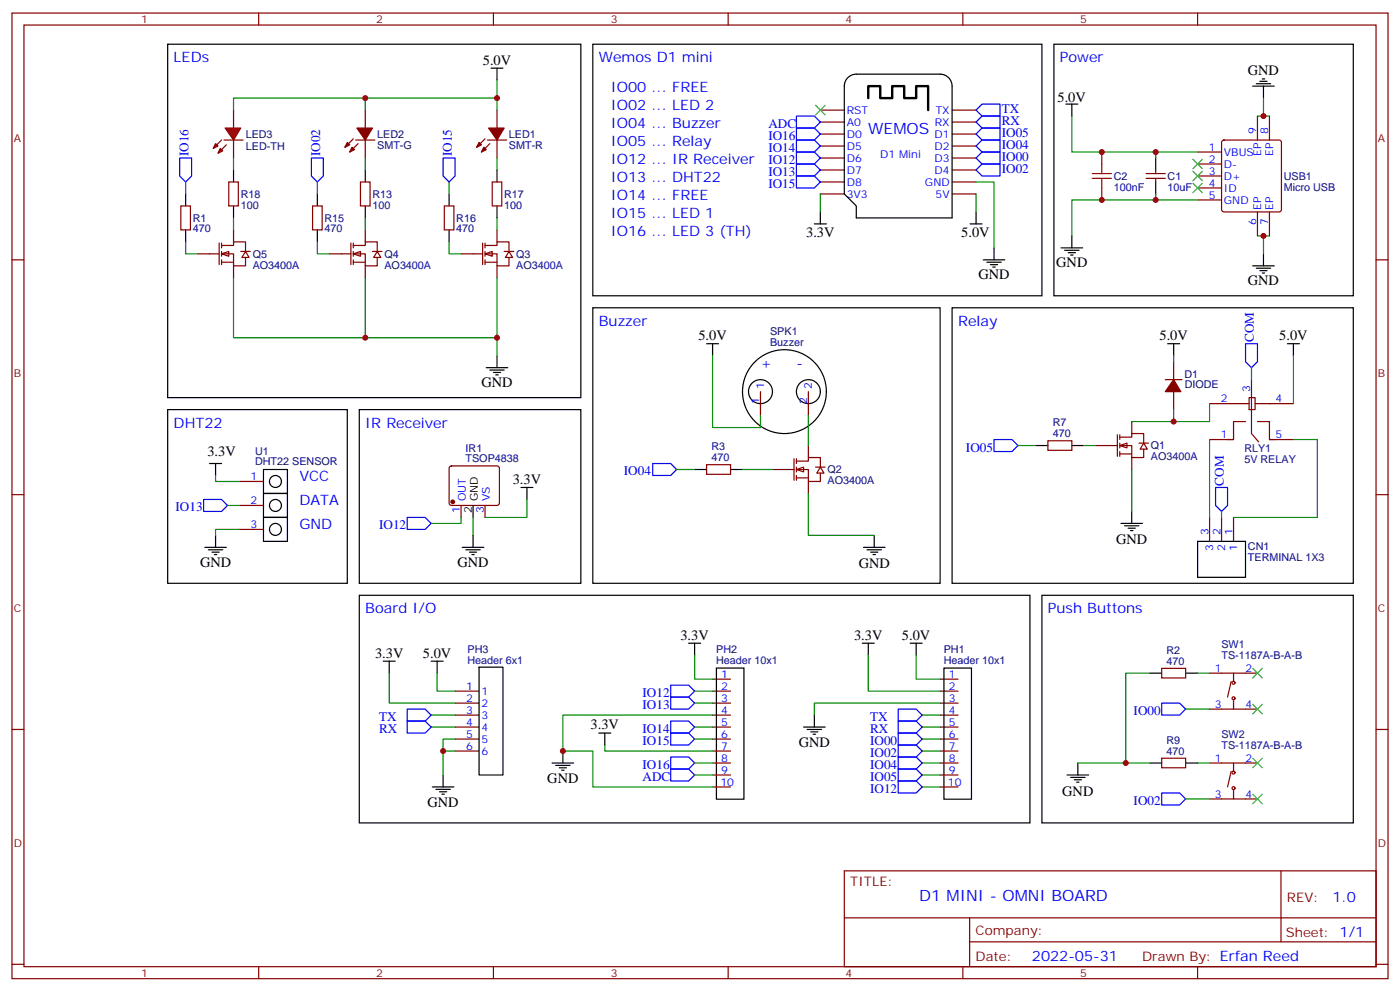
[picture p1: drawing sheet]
<svg xmlns="http://www.w3.org/2000/svg" width="412mm" height="292mm" viewBox="0 0 412 292" stroke-linecap="round" stroke-linejoin="round" font-family="sans-serif">
<g fill="none" stroke="#870000" stroke-width=".35">
<path d="M3.5 3.8h405.4v284.4h-405.4zM7.1 7.4h398.2v277.3h-398.2zM76.2 3.8v3.6M145.3 3.8v3.6M214.5 3.8v3.6M283.6 3.8v3.6M352.8 3.8v3.6M241.7 32.4h7M241.7 35.9h7M241.7 39.5h7M280.5 32.4h7M280.5 35.9h7"/>
<path d="M280.5 39.5h7M241.7 43h7M241.7 46.5h7M241.7 50.1h7M241.7 53.6h7M241.7 57.1h7M280.5 43h7M280.5 46.5h7M280.5 50.1h7M280.5 53.6h7M280.5 57.1h7M3.5 76.5h3.6"/>
<path d="M405.3 76.5h3.6M3.5 145.7h3.6M70.6 141.8h7M70.6 148.8h7M70.6 155.9h7M405.3 145.7h3.6M276.9 200h5.3M3.5 214.8h3.6M276.9 203.5h5.3M276.9 207h5.3M276.9 210.6h5.3M276.9 214.1h5.3"/>
<path d="M276.9 217.6h5.3M405.3 214.8h3.6M276.9 221.2h5.3M276.9 224.7h5.3M276.9 228.2h5.3M276.9 231.7h5.3M248.7 256.4h156.6v28.3h-156.6zM377.3 256.5v20.8M248.7 270.3h156.5M285.6 277.3h119.6M285.6 270.3v14.1M3.5 284h3.6"/>
<path d="M76.2 284.7v3.5M145.3 284.7v3.5M214.5 284.7v3.5M283.6 284.7v3.5M352.8 284.7v3.5M405.3 284h3.6"/>
</g>
<g fill="none" stroke="#000" stroke-width=".35">
<path d="M249.7 22.9a3.5 3.5 0 0 1 2.5-1.1h24.7a3.5 3.5 0 0 1 3.6 3.6v38.8h-28.3v-3.6l-3.5-3.5v-31.7a3.5 3.5 0 0 1 1-2.5zM285.8 65.9h3.5M287.5 62.4v3.5M289.6 76.5h6.4M290.7 77.2h4.2M291.7 77.9h2.2M292.5 78.6h.7M292.8 73v3.5M77.6 138.3h7.1v7h-7.1v7.1h7.1v7h-7.1v-7h7.1v-7.1h-7.1zM278.1 196.7h8.1v38.6h-8.1z"/>
<circle cx="81.1" cy="141.8" r="1.76"/>
<circle cx="81.1" cy="155.9" r="1.76"/>
<circle cx="81.1" cy="148.8" r="1.76"/>
</g>
<path d="M255.8 28.9v-3.5h3.5v3.5h3.5v-3.5h3.5v3.5h3.6v-3.5h3.5v7" fill="none" stroke="#000" stroke-width=".71"/>
<path d="M287.5 53.6h5.3v19.4M287.5 57.1v5.3" fill="none" stroke="#008700" stroke-width=".35"/>
<g fill="#fff" stroke="#870000" stroke-width=".35">
<path d="M142.9 74.8l2.1-.8v1.5z"/>
<path d="M149.9 74l1.1 1.8h-2.1z"/>
</g>
<path d="M135.8 74.8h6.4M142.2 71.6v6.3M142.9 72.3h3.5v-1.1h3.5v2.8M142.9 74.8h3.5v3.5h3.5v-2.5M142.9 77.2h3.5M142.9 71.6v1.4M142.9 74v1.5M142.9 76.5v1.4M146.4 67.7v3.5M146.4 78.3v3.5M148.5 74h2.8" fill="none" stroke="#870000" stroke-width=".35"/>
<g fill="#fff" stroke="#870000" stroke-width=".35">
<path d="M104.1 74.8l2.1-.8v1.5z"/>
<path d="M111.1 74l1.1 1.8h-2.1z"/>
</g>
<path d="M97 74.8h6.4M103.4 71.6v6.3M104.1 72.3h3.5v-1.1h3.5v2.8M104.1 74.8h3.5v3.5h3.5v-2.5M104.1 77.2h3.5M104.1 71.6v1.4M104.1 74v1.5M104.1 76.5v1.4M107.6 67.7v3.5M107.6 78.3v3.5M109.7 74h2.8" fill="none" stroke="#870000" stroke-width=".35"/>
<g fill="#fff" stroke="#870000" stroke-width=".35">
<path d="M234.6 138.3l2.1-.8v1.5z"/>
<path d="M241.7 137.5l1 1.8h-2.1z"/>
</g>
<g fill="none" stroke="#870000" stroke-width=".35">
<path d="M107.6 32.4v5.3M146.4 32.4v5.3M370.4 34.2v7M373.9 34.2v7M104.1 40.9l-2.5 2.5M104.8 41.2h5.6M105.5 42.3l-2.5 2.5M107.6 41.2v5.3M142.9 40.9l-2.5 2.5M143.6 41.2h5.6M144.3 42.3l-2.5 2.5M146.4 41.2v5.3"/>
<path d="M352.8 44.8h7M352.8 48.3h7M352.8 51.8h7M352.8 55.4h7M352.8 58.9h7M360.1 41.4l.4-.2h16.3l.5 .2 .2 .5v19.8l-.3 .5-.4 .2h-16.3l-.5-.2-.2-.5v-19.8zM53.3 60.6h2.8v7.1h-2.8zM370.4 62.4v7.1M373.9 62.4v7.1M224 115.3v7.1M238.1 115.3v7.1M343.3 111.8h4.9"/>
<path d="M345.7 106.5v5.3M345.7 115.3v5.3M132.5 137.4l.5-.2h13.4l.5 .2 .2 .5v10.2l-.2 .5-.5 .2h-13.4l-.5-.2-.2-.5v-10.2zM208.1 136.8h7.1v2.9h-7.1zM227.5 138.3h6.4M233.9 135.1v6.3M234.6 135.8h3.5v-1.1h3.6v2.8M234.6 138.3h3.5v3.5h3.6v-2.5M234.6 135.1v1.4M234.6 137.5v1.5M238.1 131.2v3.5M240.2 137.5h2.9"/>
<path d="M135.8 148.8v3.6M142.9 148.8v3.6M234.6 140.7h3.5M234.6 140v1.4M238.1 141.8v3.5M342.2 196.8h7v2.8h-7zM356.3 198.2h14.1M363.4 198.2v2.5M134.1 203.5h7M134.1 207h7M134.1 210.6h7M134.1 214.1h7"/>
<path d="M134.1 217.6h7M356.3 208.8h14.1M362.7 200.7l-1.1 4.6M363.4 206.3v2.5M134.1 221.2h7M356.3 235.3h14.1M356.3 224.7h14.1M362.7 227.2l-1.1 4.5M363.4 224.7v2.5M363.4 232.8v2.5"/>
<circle cx="363.4" cy="201" r=".44"/>
<circle cx="363.4" cy="205.6" r=".44"/>
<circle cx="363.4" cy="232.1" r=".44"/>
<circle cx="363.4" cy="227.5" r=".44"/>
</g>
<g fill="#870000" stroke="#870000" stroke-width=".35">
<path d="M345.7 111.8l2.1 3.5h-4.5z"/>
<path d="M142.5 43.4l.7 .7-1.4 .7z"/>
<path d="M141.1 41.9l.7 .8-1.4 .7z"/>
<path d="M143.9 37.7h4.6l-2.1 3.5z"/>
<path d="M103.7 43.4l.7 .7-1.4 .7z"/>
<path d="M102.3 41.9l.7 .8-1.4 .7z"/>
<path d="M105.1 37.7h4.6l-2.1 3.5z"/>
<circle cx="133.3" cy="147.8" r=".53"/>
</g>
<g fill="none" stroke="#000" stroke-width=".35">
<path d="M54.7 57.1v3.5M54.7 67.7v3.5M204.6 138.3h3.5M215.2 138.3h3.5M139.3 148.8v3.6M141.1 196.5h7.1v31.7h-7.1zM338.7 198.2h3.5M349.2 198.2h3.6"/>
<circle cx="224" cy="115.3" r="3.5"/>
<circle cx="231.1" cy="115.3" r="12.3"/>
<circle cx="238.1" cy="115.3" r="3.5"/>
</g>
<g fill="#f00" stroke="#870000" stroke-width=".35">
<path d="M66.3 37.7h4.6l-2.1 3.5z"/>
<path d="M66 41.2h5.6z"/>
</g>
<g fill="#870000" stroke="#870000" stroke-width=".35">
<path d="M65.3 41.2l-1.4 1.5z"/>
<path d="M65.3 44.1l1.4-1.4z"/>
</g>
<g fill="#f00" stroke="#870000" stroke-width=".35">
<path d="M63.5 42.3l.7 .7-1.4 .7z"/>
<path d="M64.9 43.7l.7 .7-1.4 .7z"/>
</g>
<path d="M68.8 32.4v5.3M68.8 41.2v5.3M324.6 44.8v3.5M324.6 55.4v3.5M337.6 52.5h5.7M337.6 51.1h5.7M340.4 50.1v1M340.4 52.5v1.1M356.3 152.4v7M359.8 152.4v7M363.4 152.4v7" fill="none" stroke="#870000" stroke-width=".35"/>
<g fill="none" stroke="#000" stroke-width=".35">
<path d="M174.6 13h132.3v74.1h-132.3zM310.4 13h88.2v74.1h-88.2zM314 30.7h3.5M315.7 30.7v3.5M369 25.4h6.4M370.1 24.7h4.2M371.1 24h2.1M371.8 23.2h.7M372.2 25.4v3.5M340.4 46.5v3.6M340.4 53.6v3.5M239.9 65.9h3.5"/>
<path d="M241.7 62.4v3.5M312.6 73h6.3M313.6 73.7h4.3M314.7 74.4h2.1M315.4 75.1h.7M315.7 69.5v3.5M369 78.3h6.4M370.1 79h4.2M371.1 79.7h2.1M372.2 74.8v3.5M371.8 80.4h.7M143.2 108.3h6.4"/>
<path d="M144.3 109h4.2M145.3 109.7h2.2M146 110.4h.8M146.4 104.7v3.6M61.7 136.5h3.6M63.5 136.5v3.5M352.8 159.4h14.1v10.6h-14.1z"/>
</g>
<path d="M315.7 34.2v10.6h37.1M370.4 34.2h3.5M241.7 57.1v5.3M340.4 44.8v1.7M340.4 57.1v1.8M352.8 58.9h-37.1v10.6M370.4 69.5h3.5" fill="none" stroke="#008700" stroke-width=".35"/>
<path d="M321.7 52.5h5.7M321.7 51.1h5.7M324.6 48.3v2.8M324.6 52.5v2.9" fill="none" stroke="#a10000" stroke-width=".35"/>
<path d="M234.6 34.2h5.3l1.8 1.7-1.8 1.8h-5.3zM234.6 37.7h5.3l1.8 1.8-1.8 1.7h-5.3zM287.5 32.4l1.8-1.7h5.3v3.5h-5.3zM287.5 35.9l1.8-1.7h5.3v3.5h-5.3zM287.5 39.5l1.8-1.8h5.3v3.5h-5.3zM234.6 41.2h5.3l1.8 1.8-1.8 1.8h-5.3zM234.6 44.8h5.3l1.8 1.7-1.8 1.8h-5.3zM234.6 48.3h5.3l1.8 1.8-1.8 1.7h-5.3zM234.6 51.8h5.3l1.8 1.8-1.8 1.8h-5.3zM287.5 43l1.8-1.8h5.3v3.6h-5.3zM287.5 46.5l1.8-1.7h5.3v3.5h-5.3zM287.5 50.1l1.8-1.8h5.3v3.5h-5.3z" fill="none" stroke="#00f" stroke-width=".35"/>
<g fill="#fff" stroke="#870000" stroke-width=".35">
<path d="M329.8 131.2l2.2-.7v1.4z"/>
<path d="M336.9 130.5l1.1 1.8h-2.2z"/>
</g>
<g fill="none" stroke="#870000" stroke-width=".35">
<path d="M106.2 53.6h2.8v7h-2.8zM356.3 118.9h11.6M367.9 117.1h1.8v3.5h-1.8zM368.7 111.8v15.9l2.1 2.4M369.7 118.9h11.3M308.7 129.8h7v2.8h-7zM322.8 131.2h6.3M329.1 128v6.4M329.8 128.7h3.6v-1h3.5v2.8M329.8 131.2h3.6v3.5h3.5v-2.4M329.8 133.7h3.6M329.8 128v1.4"/>
<path d="M329.8 130.5v1.4M329.8 133v1.4M333.4 124.1v3.6M333.4 134.7v3.6M335.5 130.5h2.8M356.3 129.4h7.1M366.9 124.1h-3.5v5.3h-1.8M370.4 124.1h3.5v5.3h1.8M373.9 129.4h7.1"/>
</g>
<g fill="none" stroke="#000" stroke-width=".35">
<path d="M107.6 50.1v3.5M107.6 60.6v3.6M174.6 90.6h102.3v81.2h-102.3zM280.5 90.6h118.1v81.2h-118.1zM208.1 101.2h3.6M209.9 101.2v3.5M344 101.2h3.5M345.7 101.2v3.5M379.2 101.2h3.6M381 101.2v3.5M305.2 131.2h3.5M315.7 131.2h3.6"/>
<path d="M257.5 157.7v3.5M330.2 154.1h6.3M331.3 154.8h4.2M332.3 155.5h2.1M333 156.2h.7M333.4 150.6v3.5M254.4 161.2h6.3M255.4 161.9h4.2M256.5 162.6h2.1M257.2 163.3h.7"/>
</g>
<g fill="none" stroke="#008700" stroke-width=".35">
<path d="M372.2 28.9v5.3M372.2 69.5v5.3M209.9 104.7v21.2h14.1v-3.5M345.7 104.7v1.8M356.3 118.9v5.2h-22.9M368.7 108.3v3.5M381 104.7v14.2M199.3 138.3h5.3M218.7 138.3h8.8M238.1 122.4v8.8M299.9 131.2h5.3M319.3 131.2h3.5"/>
<path d="M333.4 138.3v12.3M345.7 120.6v3.5M356.3 129.4v23M381 129.4h7.1v23h-24.7M238.1 145.3v12.4h19.4M359.8 150.6v1.8"/>
</g>
<path d="M366.9 101.2h3.5v5.3l-1.7 1.8-1.8-1.8zM192.3 136.5h5.3l1.7 1.8-1.7 1.7h-5.3zM292.8 129.4h5.3l1.8 1.8-1.8 1.8h-5.3zM358.1 143.5h3.5v5.3l-1.8 1.8-1.7-1.8z" fill="none" stroke="#00f" stroke-width=".35"/>
<g fill="#fff" stroke="#870000" stroke-width=".35">
<path d="M65.3 74.8l2.1-.8v1.5z"/>
<path d="M72.3 74l1.1 1.8h-2.1z"/>
</g>
<g fill="none" stroke="#870000" stroke-width=".35">
<path d="M67.4 53.6h2.8v7h-2.8zM145 53.6h2.8v7h-2.8zM58.2 74.8h6.4M64.6 71.6v6.3M65.3 72.3h3.5v-1.1h3.5v2.8M65.3 74.8h3.5v3.5h3.5v-2.5M65.3 77.2h3.5M65.3 71.6v1.4M65.3 74v1.5M65.3 76.5v1.4M68.8 67.7v3.5M68.8 78.3v3.5"/>
<path d="M70.9 74h2.8M92.1 60.6h2.8v7.1h-2.8zM130.9 60.6h2.8v7.1h-2.8zM209.9 200h5.3M209.9 203.5h5.3M209.9 207h5.3M209.9 210.6h5.3M209.9 214.1h5.3M209.9 217.6h5.3M209.9 221.2h5.3M209.9 224.7h5.3M209.9 228.2h5.3"/>
<path d="M209.9 231.7h5.3M342.2 223.3h7v2.8h-7z"/>
</g>
<g fill="none" stroke="#008700" stroke-width=".35">
<path d="M107.6 32.4v-3.5h38.8v3.5M107.6 28.9h-38.8v3.5M146.4 23.6v5.3M54.7 53.6v3.5M68.8 46.5v3.6M93.5 53.6v3.5M107.6 46.5v3.6M132.3 53.6v3.5M146.4 46.5v3.6M54.7 71.2v3.6h3.5M68.8 64.2v3.5M93.5 71.2v3.6h3.5"/>
<path d="M107.6 64.2v3.5M132.3 71.2v3.6h3.5M146.4 64.2v3.5M68.8 81.8v17.6h38.8v-17.6M107.6 99.4h38.8M146.4 81.8v22.9M63.5 140v1.8h7.1M67 148.8h3.6M70.6 155.9h-7.1v1.8M135.8 152.4v1.7h-8.8M139.3 152.4v5.3M155.2 147.1v5.3h-12.3"/>
<path d="M114.7 198.2v8.8h19.4M128.8 198.2v5.3h5.3M204.6 192.9v7.1h5.3M255.8 192.9v10.6h21.1M269.9 192.9v7.1h7M338.7 198.2h-7.1v26.5h7.1M352.8 198.2h3.5M127 210.6h7.1M127 214.1h7.1M134.1 217.6h-3.6v10.6M178.2 219.4v1.8h31.7M204.6 214.1h5.3"/>
<path d="M204.6 217.6h5.3M204.6 203.5h5.3M204.6 207h5.3M209.9 210.6h-44.1v10.6h8.8v10.5h35.3M271.6 210.6h5.3M271.6 214.1h5.3M271.6 217.6h5.3M276.9 207h-37v3.6M349.2 208.8h7.1M130.5 221.2h3.6M204.6 224.7h5.3M204.6 228.2h5.3"/>
<path d="M271.6 224.7h5.3M271.6 221.2h5.3M271.6 228.2h5.3M271.6 231.7h5.3M317.5 224.7h14.1M349.2 235.3h7.1M352.8 224.7h3.5"/>
</g>
<g fill="none" stroke="#000" stroke-width=".35">
<path d="M49.4 13h121.7v104.1h-121.7zM144.6 20.1h3.6M146.4 20.1v3.5M68.8 50.1v3.5M93.5 57.1v3.5M132.3 57.1v3.5M146.4 50.1v3.5M68.8 60.6v3.6M93.5 67.7v3.5M132.3 67.7v3.5M146.4 60.6v3.6M49.4 120.6h52.9v51.2h-52.9z"/>
<path d="M105.8 120.6h65.3v51.2h-65.3zM63.5 157.7v3.5M139.3 157.7v3.5M153.5 143.5h3.5M155.2 143.5v3.6M60.3 161.2h6.4M61.4 161.9h4.2M62.4 162.6h2.2M63.1 163.3h.8M105.8 175.3h197.6v67h-197.6zM136.2 161.2h6.3M137.2 161.9h4.3"/>
<path d="M138.3 162.6h2.1M139 163.3h.7M306.9 175.3h91.7v67h-91.7zM112.9 194.7h3.5M114.7 194.7v3.5M127 194.7h3.5M128.8 194.7v3.5M202.8 189.4h3.6M204.6 189.4v3.5M211 196.7h8.1v38.6h-8.1zM254 189.4h3.5M255.8 189.4v3.5"/>
<path d="M268.1 189.4h3.5M269.9 189.4v3.5M176.4 215.9h3.5M178.2 215.9v3.5M236.7 214.1h6.4M237.8 214.8h4.2M238.8 215.5h2.1M239.5 216.2h.7M239.9 210.6v3.5M127.4 231.7h6.3M128.4 232.4h4.2M129.5 233.2h2.1"/>
<path d="M130.2 233.9h.7M130.5 228.2v3.5M162.6 224.7h6.4M163.7 225.4h4.2M164.7 226.1h2.2M165.5 226.8h.7M165.8 221.2v3.5M314.3 228.2h6.4M315.4 228.9h4.2M316.4 229.6h2.2M317.1 230.3h.8M317.5 224.7v3.5"/>
<path d="M338.7 224.7h3.5M349.2 224.7h3.6"/>
</g>
<g fill="none" stroke="#00f" stroke-width=".35">
<path d="M52.9 46.5h3.5v5.3l-1.7 1.8-1.8-1.8zM91.7 46.5h3.5v5.3l-1.7 1.8-1.8-1.8zM130.5 46.5h3.6v5.3l-1.8 1.8-1.8-1.8zM60 147.1h5.3l1.7 1.7-1.7 1.8h-5.3zM119.9 152.4h5.3l1.8 1.7-1.8 1.8h-5.3zM119.9 208.8h5.3l1.8 1.8-1.8 1.7h-5.3zM119.9 212.3h5.3l1.8 1.8-1.8 1.8h-5.3zM197.6 201.8h5.2l1.8 1.7-1.8 1.8h-5.2zM197.6 205.3h5.2l1.8 1.7-1.8 1.8h-5.2zM197.6 212.3h5.2l1.8 1.8-1.8 1.8h-5.2zM197.6 215.9h5.2l1.8 1.7-1.8 1.8h-5.2zM264.6 208.8h5.3l1.7 1.8-1.7 1.7h-5.3z"/>
<path d="M264.6 212.3h5.3l1.7 1.8-1.7 1.8h-5.3zM264.6 215.9h5.3l1.7 1.7-1.7 1.8h-5.3zM264.6 219.4h5.3l1.7 1.8-1.7 1.7h-5.3zM342.2 207h5.3l1.7 1.8-1.7 1.8h-5.3zM197.6 222.9h5.2l1.8 1.8-1.8 1.7h-5.2zM197.6 226.4h5.2l1.8 1.8-1.8 1.8h-5.2zM264.6 222.9h5.3l1.7 1.8-1.7 1.7h-5.3zM264.6 226.4h5.3l1.7 1.8-1.7 1.8h-5.3zM264.6 230h5.3l1.7 1.7-1.7 1.8h-5.3zM342.2 233.5h5.3l1.7 1.8-1.7 1.7h-5.3z"/>
</g>
<g fill="none" stroke="#3c3" stroke-width=".35">
<path d="M240.2 31l2.9 2.8M243.1 31l-2.9 2.8M351.4 46.9l2.8 2.8M351.4 50.4l2.8 2.8M351.4 53.9l2.8 2.9M354.2 46.9l-2.8 2.8M354.2 50.4l-2.8 2.8M354.2 53.9l-2.8 2.9M369 196.8l2.8 2.8M371.8 196.8l-2.8 2.8M369 207.4l2.8 2.8M371.8 207.4l-2.8 2.8"/>
<path d="M369 223.3l2.8 2.8M369 233.9l2.8 2.8M371.8 223.3l-2.8 2.8M371.8 233.9l-2.8 2.8"/>
</g>
<g fill="#c00">
<circle cx="324.6" cy="58.9" r=".88"/>
<circle cx="340.4" cy="58.9" r=".88"/>
<circle cx="324.6" cy="44.8" r=".88"/>
<circle cx="340.4" cy="44.8" r=".88"/>
<circle cx="372.2" cy="34.2" r=".88"/>
<circle cx="372.2" cy="69.5" r=".88"/>
<circle cx="345.7" cy="124.1" r=".88"/>
<circle cx="107.6" cy="28.9" r=".88"/>
<circle cx="146.4" cy="28.9" r=".88"/>
<circle cx="107.6" cy="99.4" r=".88"/>
<circle cx="146.4" cy="99.4" r=".88"/>
<circle cx="331.6" cy="224.7" r=".88"/>
<circle cx="165.8" cy="221.2" r=".88"/>
<circle cx="130.5" cy="221.2" r=".88"/>
</g>
<g font-size="4.6" fill="#00f">
<text x="255.8" y="39.5">WEMOS</text>
<text x="270.8" y="265.5">D1 MINI - OMNI BOARD</text>
</g>
<g font-size="4.2" fill="#00f">
<text x="51.2" y="18.3">LEDs</text>
<text x="176.4" y="18.3">Wemos D1 mini</text>
<text x="312.2" y="18.3">Power</text>
<text x="179.9" y="27.1">IO00 ... FREE</text>
<text x="179.9" y="32.4">IO02 ... LED 2</text>
<text x="179.9" y="37.7">IO04 ... Buzzer</text>
<text x="179.9" y="43">IO05 ... Relay</text>
<text x="179.9" y="48.3">IO12 ... IR Receiver</text>
<text x="179.9" y="53.6">IO13 ... DHT22</text>
<text x="179.9" y="58.9">IO14 ... FREE</text>
<text x="179.9" y="64.2">IO15 ... LED 1</text>
<text x="179.9" y="69.5">IO16 ... LED 3 (TH)</text>
<text x="176.4" y="95.9">Buzzer</text>
<text x="282.2" y="95.9">Relay</text>
<text x="224" y="108.3">+</text>
<text x="234.6" y="108.3">-</text>
<text x="51.2" y="125.9">DHT22</text>
<text x="107.6" y="125.9">IR Receiver</text>
<text x="88.2" y="141.8">VCC</text>
<text x="88.2" y="148.8">DATA</text>
<text x="88.2" y="155.9">GND</text>
<text x="107.6" y="180.6">Board I/O</text>
<text x="308.7" y="180.6">Push Buttons</text>
<text x="392.5" y="265.7">1.0</text>
<text x="304" y="283.1">2022-05-31</text>
</g>
<g font-size="4.2">
<text x="142.2" y="19.1">5.0V</text>
<text x="367.6" y="22.2">GND</text>
<text x="311.5" y="30">5.0V</text>
<text x="237.5" y="69.9">3.3V</text>
<text x="283.2" y="69.9">5.0V</text>
<text x="288.2" y="82.2">GND</text>
<text x="311.1" y="78.6">GND</text>
<text x="367.6" y="83.9">GND</text>
<text x="205.7" y="100.2">5.0V</text>
<text x="341.5" y="100.2">5.0V</text>
<text x="376.8" y="100.2">5.0V</text>
<text x="141.8" y="113.9">GND</text>
<text x="61.1" y="134.4">3.3V</text>
<text x="151" y="142.5">3.3V</text>
<text x="328.8" y="160.2">GND</text>
<text x="58.9" y="166.8">GND</text>
<text x="134.8" y="166.8">GND</text>
<text x="252.9" y="167.3">GND</text>
<text x="200.4" y="188.3">3.3V</text>
<text x="251.6" y="188.3">3.3V</text>
<text x="265.7" y="188.3">5.0V</text>
<text x="110.5" y="193.6">3.3V</text>
<text x="124.6" y="193.6">5.0V</text>
<text x="174" y="214.7">3.3V</text>
<text x="235.3" y="220.1">GND</text>
<text x="161.2" y="230.7">GND</text>
<text x="125.9" y="237.7">GND</text>
<text x="312.9" y="234.3">GND</text>
</g>
<g font-size="3.9" fill="#00f">
<text x="295.1" y="33.2">TX</text>
<text x="226.3" y="37.7">ADC</text>
<text x="226.3" y="41.2">IO16</text>
<text x="295.1" y="36.8">RX</text>
<text x="295.1" y="40.3">IO05</text>
<text x="55.5" y="46" transform="rotate(-90 55.5 46)">IO16</text>
<text x="94.3" y="46" transform="rotate(-90 94.3 46)">IO02</text>
<text x="133.1" y="46" transform="rotate(-90 133.1 46)">IO15</text>
<text x="226.3" y="44.8">IO14</text>
<text x="295.1" y="43.8">IO04</text>
<text x="295.1" y="47.4">IO00</text>
<text x="226.3" y="48.3">IO12</text>
<text x="226.3" y="51.8">IO13</text>
<text x="295.1" y="50.9">IO02</text>
<text x="226.3" y="55.4">IO15</text>
<text x="369.4" y="100.7" transform="rotate(-90 369.4 100.7)">COM</text>
<text x="284.5" y="133">IO05</text>
<text x="183.8" y="140">IO04</text>
<text x="360.5" y="143" transform="rotate(-90 360.5 143)">COM</text>
<text x="51.7" y="150.5">IO13</text>
<text x="111.7" y="155.8">IO12</text>
<text x="189.3" y="205.2">IO12</text>
<text x="189.3" y="208.7">IO13</text>
<text x="111.7" y="212.2">TX</text>
<text x="111.7" y="215.7">RX</text>
<text x="189.3" y="215.7">IO14</text>
<text x="256.3" y="212.2">TX</text>
<text x="256.3" y="215.7">RX</text>
<text x="333.9" y="210.5">IO00</text>
<text x="189.3" y="219.3">IO15</text>
<text x="256.3" y="219.3">IO00</text>
<text x="189.3" y="226.3">IO16</text>
<text x="256.3" y="222.8">IO02</text>
<text x="256.3" y="226.3">IO04</text>
<text x="189.3" y="230">ADC</text>
<text x="256.3" y="229.9">IO05</text>
<text x="256.3" y="233.4">IO12</text>
<text x="333.9" y="236.9">IO02</text>
</g>
<g font-size="3.9" fill="#800">
<text x="250.5" y="261">TITLE:</text>
<text x="379.1" y="265.7">REV:</text>
<text x="287.4" y="275.2">Company:</text>
<text x="378.7" y="275.8">Sheet: 1/1</text>
<text x="287.4" y="282.9">Date:</text>
<text x="336.4" y="283">Drawn By: Erfan Reed</text>
</g>
<g font-size="3.2" fill="#800">
<text x="41.6" y="6.8">1</text>
<text x="110.8" y="6.8">2</text>
<text x="179.9" y="6.8">3</text>
<text x="249.1" y="6.8">4</text>
<text x="318.2" y="6.8">5</text>
<text x="4.1" y="41.9">A</text>
<text x="405.9" y="41.9">A</text>
<text x="4.1" y="111.1">B</text>
<text x="405.9" y="111.1">B</text>
<text x="4.1" y="180.2">C</text>
<text x="405.9" y="180.2">C</text>
<text x="4.1" y="249.4">D</text>
<text x="405.9" y="249.4">D</text>
<text x="41.6" y="287.7">1</text>
<text x="110.8" y="287.7">2</text>
<text x="179.9" y="287.7">3</text>
<text x="249.1" y="287.7">4</text>
<text x="318.2" y="287.7">5</text>
</g>
<g font-size="3.2" fill="#00f">
<text x="249.4" y="33.5">RST</text>
<text x="275.6" y="33.5">TX</text>
<text x="249.4" y="40.5">D0</text>
<text x="249.4" y="37">A0</text>
<text x="275.3" y="40.5">D1</text>
<text x="275.4" y="37">RX</text>
<text x="370.1" y="39.5" transform="rotate(-90 370.1 39.5)">9</text>
<text x="373.6" y="39.5" transform="rotate(-90 373.6 39.5)">8</text>
<text x="249.4" y="47.6">D6</text>
<text x="249.4" y="44.1">D5</text>
<text x="259.3" y="46.5">D1 Mini</text>
<text x="275.3" y="44.1">D2</text>
<text x="275.3" y="47.6">D3</text>
<text x="356.1" y="44.4">1</text>
<text x="356.1" y="47.9">2</text>
<text x="360.5" y="45.8">VBUS</text>
<text x="371.5" y="45.9" transform="rotate(-90 371.5 45.9)">EP</text>
<text x="375" y="45.9" transform="rotate(-90 375 45.9)">EP</text>
<text x="249.4" y="51.1">D7</text>
<text x="275.3" y="51.1">D4</text>
<text x="356.1" y="51.5">3</text>
<text x="360.5" y="49.4">D-</text>
<text x="360.5" y="52.9">D+</text>
<text x="249.4" y="58.2">3V3</text>
<text x="249.4" y="54.6">D8</text>
<text x="272.5" y="54.6">GND</text>
<text x="275.6" y="58.2">5V</text>
<text x="356.1" y="55">4</text>
<text x="356.1" y="58.5">5</text>
<text x="360.5" y="56.4">ID</text>
<text x="360.5" y="59.9">GND</text>
<text x="371.5" y="61.7" transform="rotate(-90 371.5 61.7)">EP</text>
<text x="375" y="61.7" transform="rotate(-90 375 61.7)">EP</text>
<text x="370.1" y="66.2" transform="rotate(-90 370.1 66.2)">6</text>
<text x="373.6" y="66.2" transform="rotate(-90 373.6 66.2)">7</text>
<text x="223.7" y="119.1" transform="rotate(-90 223.7 119.1)">1</text>
<text x="225.1" y="114.6" transform="rotate(-90 225.1 114.6)">1</text>
<text x="237.8" y="119.1" transform="rotate(-90 237.8 119.1)">2</text>
<text x="239.2" y="114.6" transform="rotate(-90 239.2 114.6)">2</text>
<text x="359.6" y="118.5">2</text>
<text x="368.3" y="115.3" transform="rotate(-90 368.3 115.3)">3</text>
<text x="375.7" y="118.5">4</text>
<text x="359.6" y="129.1">1</text>
<text x="375.7" y="129.1">5</text>
<text x="73.8" y="141.4">1</text>
<text x="73.8" y="148.5">2</text>
<text x="137.2" y="147.5" transform="rotate(-90 137.2 147.5)">OUT</text>
<text x="144.3" y="147.5" transform="rotate(-90 144.3 147.5)">VS</text>
<text x="73.8" y="155.5">3</text>
<text x="135.5" y="151" transform="rotate(-90 135.5 151)">1</text>
<text x="142.5" y="151" transform="rotate(-90 142.5 151)">3</text>
<text x="356" y="157.7" transform="rotate(-90 356 157.7)">3</text>
<text x="359.5" y="157.7" transform="rotate(-90 359.5 157.7)">2</text>
<text x="363" y="157.7" transform="rotate(-90 363 157.7)">1</text>
<text x="357.4" y="162.1" transform="rotate(-90 357.4 162.1)">3</text>
<text x="360.9" y="162.1" transform="rotate(-90 360.9 162.1)">2</text>
<text x="364.4" y="162.1" transform="rotate(-90 364.4 162.1)">1</text>
<text x="357.8" y="197.9">1</text>
<text x="366.9" y="197.9">2</text>
<text x="137.3" y="203.2">1</text>
<text x="212.5" y="199.6">1</text>
<text x="212.5" y="203.2">2</text>
<text x="279.5" y="199.6">1</text>
<text x="279.5" y="203.2">2</text>
<text x="137.3" y="206.7">2</text>
<text x="141.8" y="204.6">1</text>
<text x="141.8" y="208.1">2</text>
<text x="212.5" y="206.7">3</text>
<text x="279.5" y="206.7">3</text>
<text x="357.8" y="208.5">3</text>
<text x="366.9" y="208.5">4</text>
<text x="137.3" y="210.2">3</text>
<text x="137.3" y="213.7">4</text>
<text x="141.8" y="211.6">3</text>
<text x="141.8" y="215.2">4</text>
<text x="212.5" y="210.2">4</text>
<text x="212.5" y="213.7">5</text>
<text x="279.5" y="210.2">4</text>
<text x="279.5" y="213.7">5</text>
<text x="137.3" y="217.3">5</text>
<text x="137.3" y="220.8">6</text>
<text x="141.8" y="218.7">5</text>
<text x="212.5" y="217.3">6</text>
<text x="212.5" y="220.8">7</text>
<text x="279.5" y="217.3">6</text>
<text x="279.5" y="220.8">7</text>
<text x="141.8" y="222.2">6</text>
<text x="212.5" y="224.3">8</text>
<text x="212.5" y="227.9">9</text>
<text x="279.5" y="224.3">8</text>
<text x="279.5" y="227.9">9</text>
<text x="357.8" y="224.3">1</text>
<text x="366.9" y="224.3">2</text>
<text x="212.2" y="231.4">10</text>
<text x="279.2" y="231.4">10</text>
<text x="357.8" y="234.9">3</text>
<text x="366.9" y="234.9">4</text>
</g>
<g font-size="3.2" fill="#000080">
<text x="72.4" y="40.6">LED3</text>
<text x="111.1" y="40.6">LED2</text>
<text x="149.9" y="40.6">LED1</text>
<text x="72.4" y="44.1">LED-TH</text>
<text x="111.1" y="43.8">SMT-G</text>
<text x="149.9" y="43.8">SMT-R</text>
<text x="328.1" y="52.9">C2</text>
<text x="344" y="53">C1</text>
<text x="378.2" y="53">USB1</text>
<text x="70.9" y="58.2">R18</text>
<text x="109.7" y="58.2">R13</text>
<text x="148.5" y="58.2">R17</text>
<text x="328.1" y="56.1">100nF</text>
<text x="344" y="56.1">10uF</text>
<text x="378.2" y="56.2">Micro USB</text>
<text x="56.8" y="65.3">R1</text>
<text x="70.9" y="61.4">100</text>
<text x="95.6" y="65.3">R15</text>
<text x="109.7" y="61.4">100</text>
<text x="134.4" y="65.3">R16</text>
<text x="148.5" y="61.4">100</text>
<text x="56.8" y="68.5">470</text>
<text x="95.6" y="68.5">470</text>
<text x="134.4" y="68.5">470</text>
<text x="74.4" y="75.9">Q5</text>
<text x="113.2" y="75.9">Q4</text>
<text x="152" y="75.9">Q3</text>
<text x="74.4" y="79.1">AO3400A</text>
<text x="113.2" y="79.1">AO3400A</text>
<text x="152" y="79.1">AO3400A</text>
<text x="226.9" y="101.9">Buzzer</text>
<text x="226.9" y="98.7">SPK1</text>
<text x="348.9" y="111.2">D1</text>
<text x="349" y="114.4">DIODE</text>
<text x="310.1" y="125.5">R7</text>
<text x="310.1" y="128.7">470</text>
<text x="75.1" y="137">DHT22 SENSOR</text>
<text x="75.1" y="133.9">U1</text>
<text x="137.1" y="136.1">TSOP4838</text>
<text x="137.1" y="133">IR1</text>
<text x="209.6" y="135.8">470</text>
<text x="209.6" y="132.6">R3</text>
<text x="339" y="135.5">AO3400A</text>
<text x="339" y="132.3">Q1</text>
<text x="366.6" y="136.3">5V RELAY</text>
<text x="366.6" y="133.1">RLY1</text>
<text x="243.8" y="142.6">AO3400A</text>
<text x="243.8" y="139.4">Q2</text>
<text x="367.6" y="162">CN1</text>
<text x="367.6" y="165.1">TERMINAL 1X3</text>
<text x="359.8" y="190.8">SW1</text>
<text x="137.7" y="195.4">Header 6x1</text>
<text x="137.7" y="192.2">PH3</text>
<text x="211" y="195.7">Header 10x1</text>
<text x="211" y="192.4">PH2</text>
<text x="278" y="195.7">Header 10x1</text>
<text x="278" y="192.4">PH1</text>
<text x="343.6" y="195.8">470</text>
<text x="343.6" y="192.6">R2</text>
<text x="359.8" y="194">TS-1187A-B-A-B</text>
<text x="343.6" y="219">R9</text>
<text x="359.8" y="220.5">TS-1187A-B-A-B</text>
<text x="359.8" y="217.3">SW2</text>
<text x="343.6" y="222.2">470</text>
</g>
<g font-size="3.2">
<text x="140.8" y="147.5" transform="rotate(-90 140.8 147.5)">GND</text>
<text x="139" y="151" transform="rotate(-90 139 151)">2</text>
</g>
</svg>
